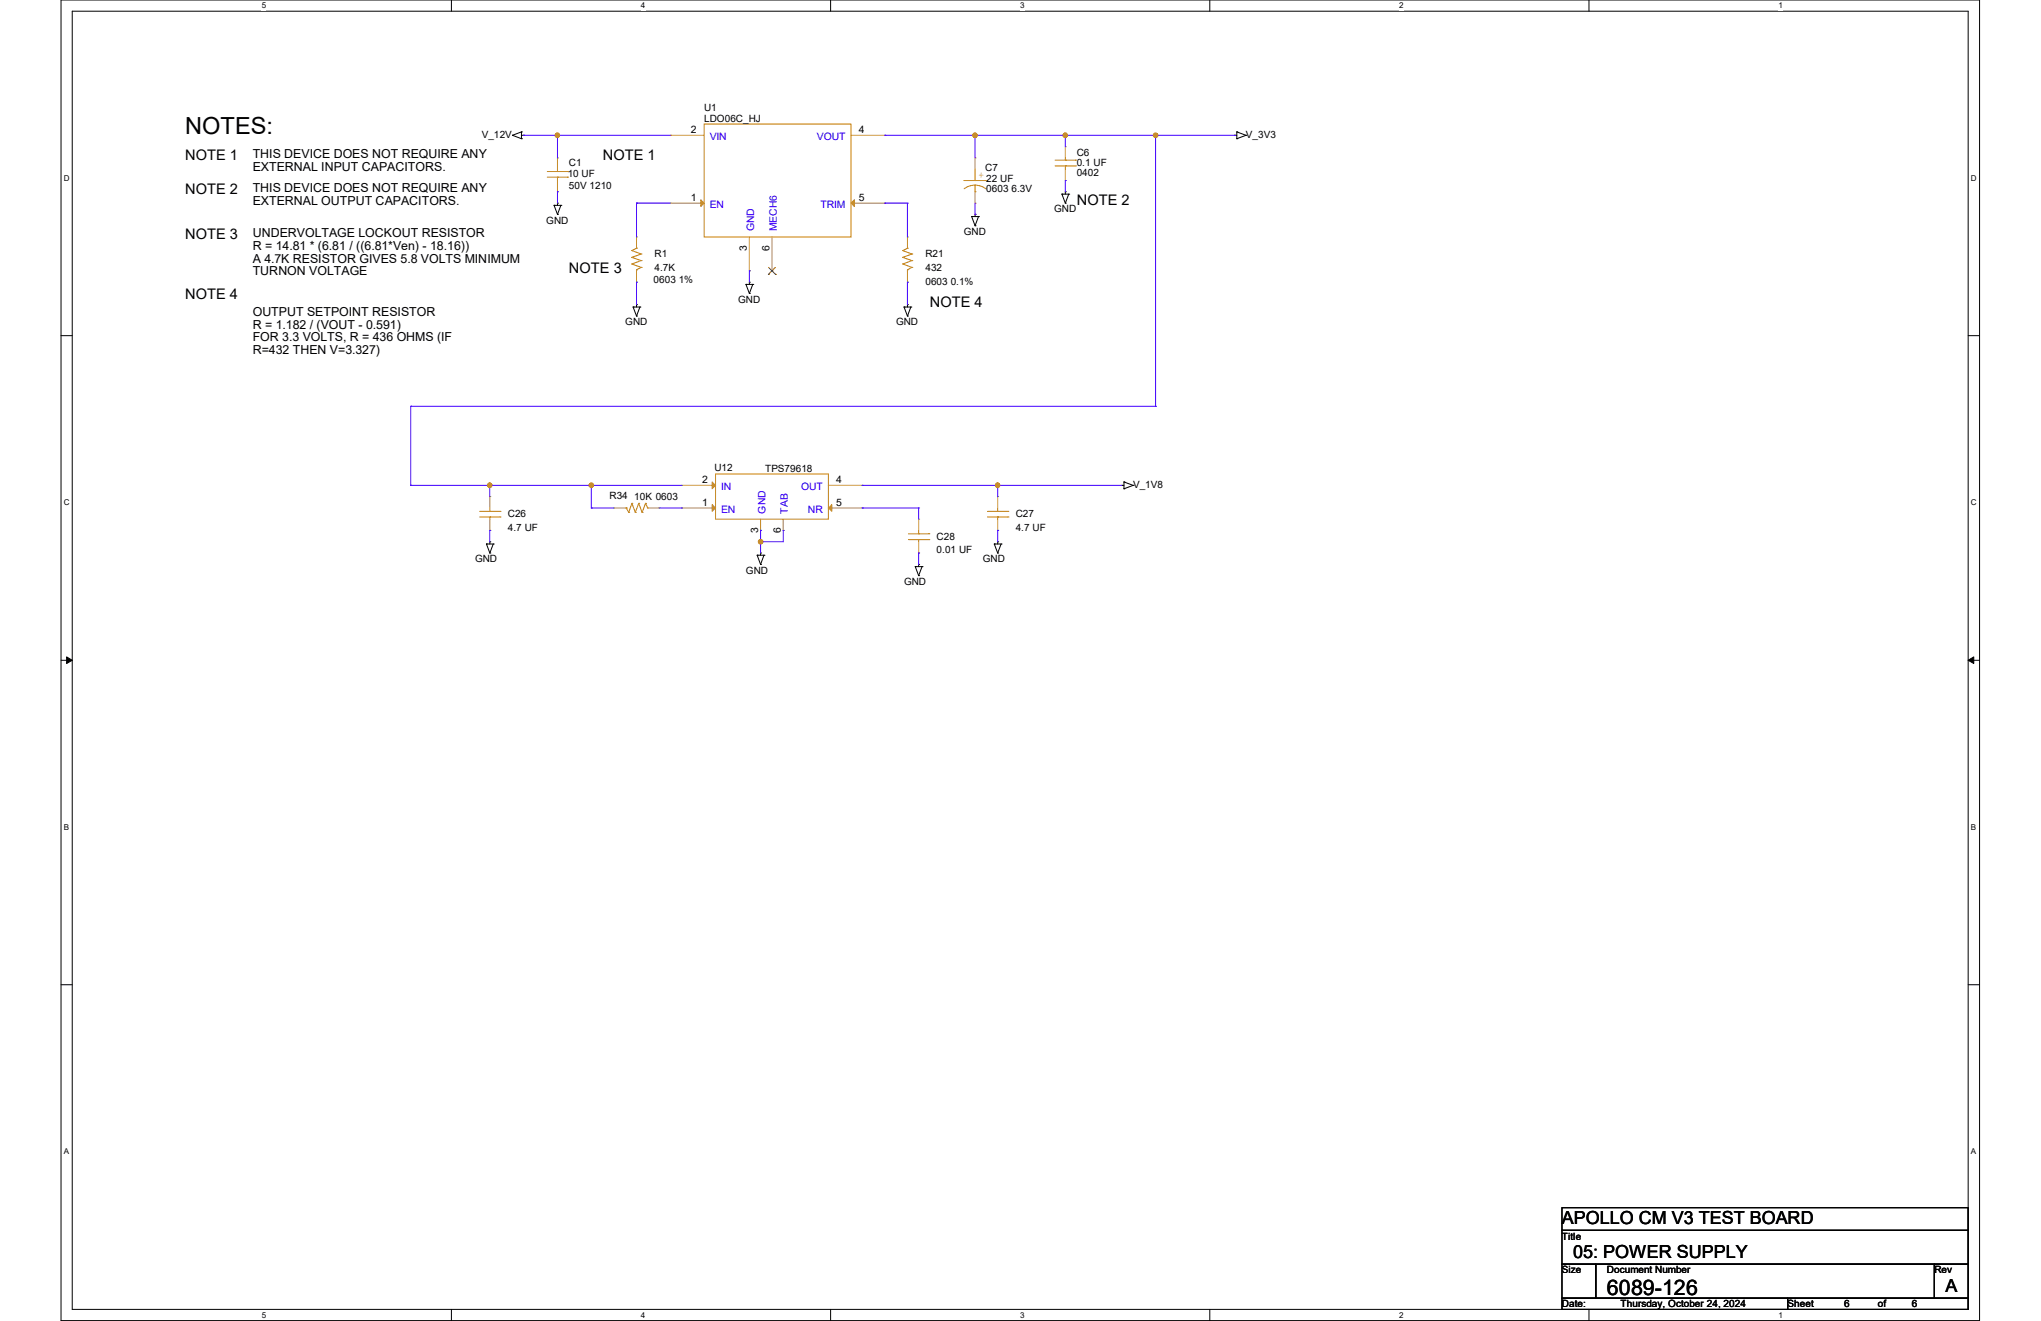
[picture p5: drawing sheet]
<svg xmlns="http://www.w3.org/2000/svg" width="432mm" height="279mm" viewBox="0 0 432 279" stroke-linecap="round" stroke-linejoin="round" font-family="sans-serif">
<path d="M12.9 0h405.9v279.3h-405.9zM15.3 2.4h401.1v274.5h-401.1z" fill="none" stroke="#000" stroke-width=".21"/>
<g fill="#fff">
<path d="M55.4 .3h.9v1.9h-.9z"/>
<path d="M55.4 277.2h.9v1.9h-.9z"/>
</g>
<path d="M95.5 0v2.4M95.5 276.9v2.4" fill="none" stroke="#000" stroke-width=".21"/>
<g fill="#fff">
<path d="M135.6 .3h.9v1.9h-.9z"/>
<path d="M135.6 277.2h.9v1.9h-.9z"/>
</g>
<path d="M175.7 0v2.4M175.7 276.9v2.4" fill="none" stroke="#000" stroke-width=".21"/>
<g fill="#fff">
<path d="M215.8 .3h.9v1.9h-.9z"/>
<path d="M215.8 277.2h.9v1.9h-.9z"/>
</g>
<path d="M255.9 0v2.4M255.9 276.9v2.4" fill="none" stroke="#000" stroke-width=".21"/>
<g fill="#fff">
<path d="M296 .3h1v1.9h-1z"/>
<path d="M296 277.2h1v1.9h-1z"/>
</g>
<path d="M336.2 0v2.4M336.2 276.9v2.4" fill="none" stroke="#000" stroke-width=".21"/>
<g fill="#fff">
<path d="M376.3 .3h.9v1.9h-.9z"/>
<path d="M376.3 277.2h.9v1.9h-.9z"/>
<path d="M13.5 36.7h1.2v1.9h-1.2z"/>
<path d="M417 36.7h1.2v1.9h-1.2z"/>
<path d="M13.5 105.3h1.2v1.9h-1.2z"/>
<path d="M417 105.3h1.2v1.9h-1.2z"/>
</g>
<path d="M12.9 71h2.4M416.4 71h2.4" fill="none" stroke="#000" stroke-width=".21"/>
<g fill="#fff">
<path d="M13.5 173.9h1.1v2h-1.1z"/>
<path d="M417 173.9h1.1v2h-1.1z"/>
</g>
<path d="M12.9 139.7h2.4M416.4 139.7h2.4" fill="none" stroke="#000" stroke-width=".21"/>
<path d="M14.1 138.9l1.2 .8-1.2 .6zM416.4 139.7l1.2-.8v1.4z" fill="#000" stroke="#000" stroke-width=".21"/>
<g fill="#fff">
<path d="M13.5 242.6h1.1v1.9h-1.1z"/>
<path d="M417 242.6h1.1v1.9h-1.1z"/>
</g>
<g fill="none" stroke="#000" stroke-width=".21">
<path d="M108.4 28.6h.1M108.4 28.6l1.9 .7M110.3 27.9h.1M110.3 29.3h.1M110.3 28.6h.5M110.3 27.9v1.4M110.3 27.9l-1.9 .7M110.8 28.6h.1M261.2 28.6h.1M261.2 28.6h.5M261.7 27.9h.1M261.7 29.3h.1"/>
<path d="M261.7 27.9v1.4M261.7 27.9l1.9 .7M263.6 28.6h.1M263.6 28.6l-1.9 .7M117.2 43.4h.1M117.2 43.4h1.5M117.2 43.4l.7 1.9M117.9 43h.1M117.9 45.3h.1M117.9 43v.4M118.7 43.4h.1M118.7 43.4l-.8 1.9"/>
<path d="M158.5 59.7h.1M158.5 59.7v.5M205.6 45.8h.1M205.6 45.8h1.4M205.6 45.8l.7 2M206.3 45.3h.1M206.3 47.8h.1M206.3 45.3v.5M207 45.8h.1M207 45.8l-.7 2M224.7 41.1h.1M224.7 41.1h1.4"/>
<path d="M224.7 41.1l.7 1.9M225.4 40.6h.1M225.4 43h.1M225.4 40.6v.5M226.1 41.1h.1M226.1 41.1l-.7 1.9M133.9 64.9h.1M133.9 64.9h1.5M133.9 64.9l.8 1.9M134.7 64.4h.1M134.7 66.8h.1M134.7 64.4v.5"/>
<path d="M135.4 64.9h.1M135.4 64.9l-.7 1.9M157.8 60.2h.1M157.8 60.2h1.5M157.8 60.2l.7 1.9M158.5 62.1h.1M159.3 60.2h.1M159.3 60.2l-.8 1.9M191.3 64.9h.1M191.3 64.9h1.4M191.3 64.9l.7 1.9M192 64.4h.1"/>
<path d="M192 66.8h.1M192 64.4v.5M192.7 64.9h.1M192.7 64.9l-.7 1.9M102.9 115.1h.1M102.9 115.1h1.5M102.9 115.1l.7 1.9M103.6 114.6h.1M103.6 117h.1M103.6 114.6v.5M104.4 115.1h.1M104.4 115.1l-.8 1.9"/>
<path d="M160.2 117.4h.1M160.2 117.4h1.4M160.2 117.4l.7 2M160.9 117h.1M160.9 119.4h.1M160.9 117v.4M161.6 117.4h.1M161.6 117.4l-.7 2M193.6 119.8h.1M193.6 119.8h1.5M193.6 119.8l.8 2M194.4 119.4h.1"/>
<path d="M194.4 119.4v.4M195.1 119.8h.1M195.1 119.8l-.7 2M210.4 115.1h.1M210.4 115.1h1.4M210.4 115.1l.7 1.9M211.1 114.6h.1M211.1 117h.1M211.1 114.6v.5M211.8 115.1h.1M211.8 115.1l-.7 1.9M237.3 102.7h.1"/>
<path d="M237.3 102.7h.5M237.8 101.9h.1M237.8 103.4h.1M237.8 101.9v1.5M237.8 101.9l1.9 .8M239.7 102.7h.1M239.7 102.7l-1.9 .7M194.4 121.8h.1M12.9 208.3h2.4M416.4 208.3h2.4M330.5 255.4h85.9v4.8h-85.9zM330.5 260.2h85.9v7.2h-85.9z"/>
<path d="M330.5 267.4h7.1v7.2h-7.1zM330.5 274.6h47.7v2.3h-47.7zM337.6 267.4h71.6v7.2h-71.6zM378.2 274.6h38.2v2.3h-38.2zM409.2 267.4h7.2v7.2h-7.2z"/>
</g>
<g fill="none" stroke="#cc8006" stroke-width=".21">
<path d="M115.8 37.5h4.3M115.8 36.3h4.3M117.9 36.3h.1M117.9 37.5h.1M117.9 35.8v.5M117.9 37.5v.7M120.1 37.5h.1M120.1 36.3h.1M149 26.2h31v23.9h-31zM203.9 38.2h4.8M206.3 38.2h.1M206.3 39.2l1.4 .3 .9 .4"/>
<path d="M206.3 39.2l-1 .1-1.3 .6M206.3 35.8v2.4M206.3 39.2v1.4M208.7 38.2h.1M223.2 35.1h4.3M223.2 33.9h4.3M225.4 33.9h.1M225.4 35.1h.1M225.4 33.4v.5M225.4 35.1v.7M227.5 35.1h.1M227.5 33.9h.1"/>
<path d="M133.7 55.8h.1M133.7 54.4h.1M133.7 53h.1M133.7 55.8l1.9 .8M133.7 54.4l1.9 .7M133.7 53l1.9 .7M134.7 52.5h.1M134.7 57.1h.1M134.7 52.5l-1 .5M134.7 57.1v.2M135.6 56.6h.1M135.6 55.1h.1"/>
<path d="M135.6 53.7h.1M135.6 56.6l-.9 .5M135.6 55.1l-1.9 .7M135.6 53.7l-1.9 .7M191 55.8h.1M191 54.4h.1M191 53h.1M191 55.8l1.9 .8M191 54.4l1.9 .7M191 53l1.9 .7M192 52.5h.1M192 57.1h.1"/>
<path d="M192 52.5l-1 .5M192 57.1v.2M192.9 56.6h.1M192.9 55.1h.1M192.9 53.7h.1M192.9 56.6l-.9 .5M192.9 55.1l-1.9 .7M192.9 53.7l-1.9 .7M206.3 40.6h.1M101.5 108.2h4.3M101.5 109.3h4.3M103.6 109.3h.1"/>
<path d="M103.6 108.2h.1M103.6 107.4v.8M103.6 109.3v.5M105.8 108.2h.1M105.8 109.3h.1M132.3 107.4h.2M132.5 107.4h.1M132.5 107.4l.5 1M133 108.4h.1M133.7 106.5h.1M133.7 106.5l-.7 1.9M133.7 106.5l.7 1.9"/>
<path d="M134.4 108.4h.1M135.1 106.5h.1M135.1 106.5l-.7 1.9M135.1 106.5l.7 1.9M135.8 108.4h.1M136.6 106.5h.1M136.6 106.5l-.8 1.9M136.6 106.5l.4 .9M137 107.4h.1M151.4 100.2h23.9v9.6h-23.9zM192.2 112.9h4.3M192.2 114.1h4.3"/>
<path d="M194.4 114.1h.1M194.4 112.9h.1M194.4 112.2v.7M194.4 114.1v.5M196.5 112.9h.1M196.5 114.1h.1M208.9 108.2h4.3M208.9 109.3h4.3M211.1 109.3h.1M211.1 108.2h.1M211.1 107.4v.8M211.1 109.3v.5"/>
<path d="M213.2 108.2h.1M213.2 109.3h.1"/>
</g>
<g fill="none" stroke="#a84" stroke-width=".21">
<path d="M117.9 33.4h.1M117.9 33.4v2.4M117.9 38.2v2.4M141.8 28.6h.1M141.8 28.6h7.2M180 28.6h7.2M187.2 28.6h.1M206.3 33.4h.1M206.3 33.4v2.4M225.4 31h.1M225.4 38.2h.1M225.4 31v2.4"/>
<path d="M225.4 35.8v2.4M117.9 40.6h.1M134.7 50.1h.1M134.7 59.7h.1M134.7 50.1v2.4M134.7 57.3v2.4M141.8 43h.1M141.8 43h7.2M158.5 57.3h.1M158.5 50.1v7.2M163.3 57.3h.1M163.3 50.1v7.2"/>
<path d="M180 43h7.2M187.2 43h.1M192 50.1h.1M192 59.7h.1M192 50.1v2.4M192 57.3v2.4M206.3 43h.1M206.3 40.6v2.4M103.6 112.2h.1M103.6 105h.1M103.6 105v2.4M103.6 109.8v2.4"/>
<path d="M129.9 107.4h.1M129.9 107.4h2.4M137 107.4h2.4M139.4 107.4h.1M144.2 107.4h.1M144.2 102.7h.1M144.2 107.4h7.2M144.2 102.7h7.2M160.9 112.2h.1M160.9 109.8v2.4M165.7 112.2h.1M165.7 109.8v2.4"/>
<path d="M175.3 107.4h7.1M175.3 102.7h7.1M182.4 102.7h.1M182.4 107.4h.1M194.4 117h.1M194.4 109.8h.1M194.4 109.8v2.4M194.4 114.6v2.4M211.1 112.2h.1M211.1 105h.1M211.1 105v2.4M211.1 109.8v2.4"/>
</g>
<g fill="#a84" stroke="#a84" stroke-width=".21">
<path d="M148.3 42.2l.7 .8-.7 .7z"/>
<path d="M180 43l.8-.8v1.5z"/>
<path d="M150.7 106.7l.7 .7-.7 .8z"/>
<path d="M150.7 101.9l.7 .8-.7 .7z"/>
<path d="M176 106.7v1.5l-.7-.8z"/>
</g>
<path d="M162.6 58h.1M162.6 56.6l1.5 1.4M164 56.6l-1.4 1.4M164.1 58h.1" fill="none" stroke="#804000" stroke-width=".21"/>
<g fill="none" stroke="#4200ff" stroke-width=".21">
<path d="M110.8 28.6h.1M110.8 28.6h31M117.9 28.6h.1M117.9 28.6v4.8M187.2 28.6h.1M187.2 28.6h74M206.3 28.6h.1M206.3 28.6v4.8M225.4 28.6h.1M225.4 38.2h.1M225.4 28.6v2.4M225.4 38.2v2.4"/>
<path d="M244.5 28.6h.1M244.5 28.6v57.3M261.2 28.6h.1M117.9 40.6h.1M117.9 40.6v2.4M134.7 43h.1M134.7 59.7h.1M134.7 43h7.1M134.7 43v7.1M134.7 59.7v4.7M158.5 57.3h.1M158.5 57.3v2.4"/>
<path d="M187.2 43h.1M187.2 43h4.8M192 43h.1M192 59.7h.1M192 43v7.1M192 59.7v4.7M206.3 45.3h.1M206.3 43v2.3M86.9 85.9h.1M86.9 85.9h157.6M86.9 85.9v16.8M244.5 85.9h.1"/>
<path d="M86.9 102.7h.1M86.9 102.7h57.3M103.6 102.7h.1M103.6 112.2h.1M103.6 102.7v2.3M103.6 112.2v2.4M125.1 102.7h.1M125.1 107.4h.1M125.1 102.7v4.7M125.1 107.4h4.8M139.4 107.4h4.8M144.2 107.4h.1"/>
<path d="M160.9 112.2h.1M160.9 114.6h.1M160.9 112.2v4.8M165.7 112.2h.1M165.7 112.2v2.4h-4.8M182.4 102.7h.1M182.4 107.4h.1M182.4 102.7h54.9M182.4 107.4h12M194.4 107.4h.1M194.4 117h.1M194.4 107.4v2.4"/>
<path d="M194.4 117v2.4M211.1 102.7h.1M211.1 112.2h.1M211.1 102.7v2.3M211.1 112.2v2.4"/>
</g>
<g fill="#f00" stroke="#f00" stroke-width=".21">
<circle cx="117.9" cy="28.6" r=".46"/>
<circle cx="225.4" cy="28.6" r=".46"/>
<circle cx="206.3" cy="28.6" r=".46"/>
<circle cx="125.1" cy="102.6" r=".46"/>
<circle cx="103.6" cy="102.6" r=".46"/>
<circle cx="211" cy="102.6" r=".46"/>
<circle cx="160.9" cy="114.6" r=".46"/>
<circle cx="244.5" cy="28.6" r=".46"/>
</g>
<text font-size="5" x="39.2" y="28.4">NOTES:</text>
<text font-size="4.5" x="340" y="273.9">6089-126</text>
<g font-size="3.8">
<text x="330.5" y="258.8">APOLLO CM V3 TEST BOARD</text>
<text x="332.8" y="266">05: POWER SUPPLY</text>
<text x="411.6" y="273.2">A</text>
</g>
<g font-size="3.1">
<text x="39.2" y="33.8">NOTE 1</text>
<text x="127.5" y="33.8">NOTE 1</text>
<text x="39.2" y="41">NOTE 2</text>
<text x="227.8" y="43.3">NOTE 2</text>
<text x="39.2" y="50.5">NOTE 3</text>
<text x="120.4" y="57.7">NOTE 3</text>
<text x="39.2" y="63.2">NOTE 4</text>
<text x="196.7" y="64.9">NOTE 4</text>
</g>
<g font-size="2.6">
<text x="53.5" y="33.4">THIS DEVICE DOES NOT REQUIRE ANY</text>
<text x="53.5" y="40.6">THIS DEVICE DOES NOT REQUIRE ANY</text>
<text x="53.5" y="36.1">EXTERNAL INPUT CAPACITORS.</text>
<text x="53.5" y="43.3">EXTERNAL OUTPUT CAPACITORS.</text>
<text x="53.5" y="50.1">UNDERVOLTAGE LOCKOUT RESISTOR</text>
<text x="53.5" y="52.8">R = 14.81 * (6.81 / ((6.81*Ven) - 18.16))</text>
<text x="53.5" y="55.5">A 4.7K RESISTOR GIVES 5.8 VOLTS MINIMUM</text>
<text x="53.5" y="58.3">TURNON VOLTAGE</text>
<text x="53.5" y="66.8">OUTPUT SETPOINT RESISTOR</text>
<text x="53.5" y="69.5">R = 1.182 / (VOUT - 0.591)</text>
<text x="53.5" y="72.2">FOR 3.3 VOLTS, R = 436 OHMS (IF</text>
<text x="53.5" y="74.9">R=432 THEN V=3.327)</text>
</g>
<g font-size="2.2">
<text x="146.1" y="28.1">2</text>
<text x="181.7" y="28.1">4</text>
<text x="146.1" y="42.5">1</text>
<text x="181.7" y="42.5">5</text>
<text x="158" y="53" transform="rotate(-90 158 53)">3</text>
<text x="162.8" y="53" transform="rotate(-90 162.8 53)">6</text>
<text x="148.5" y="106.9">1</text>
<text x="148.5" y="102.1">2</text>
<text x="176.9" y="102.1">4</text>
<text x="176.9" y="106.9">5</text>
<text x="160.4" y="112.7" transform="rotate(-90 160.4 112.7)">3</text>
<text x="165.2" y="112.7" transform="rotate(-90 165.2 112.7)">6</text>
</g>
<g font-size="2.2" fill="#00c">
<text x="150.2" y="29.6">VIN</text>
<text x="172.8" y="29.6">VOUT</text>
<text x="150.2" y="44">EN</text>
<text x="173.6" y="44">TRIM</text>
<text x="159.6" y="48.9" transform="rotate(-90 159.6 48.9)">GND</text>
<text x="164.3" y="48.9" transform="rotate(-90 164.3 48.9)">MECH6</text>
<text x="152.6" y="103.7">IN</text>
<text x="169.5" y="103.7">OUT</text>
<text x="152.6" y="108.5">EN</text>
<text x="161.9" y="108.6" transform="rotate(-90 161.9 108.6)">GND</text>
<text x="166.7" y="108.6" transform="rotate(-90 166.7 108.6)">TAB</text>
<text x="170.9" y="108.5">NR</text>
</g>
<g font-size="2.1">
<text x="149" y="23.4">U1</text>
<text x="101.9" y="29.2">V_12V</text>
<text x="149" y="25.8">LDO06C_HJ</text>
<text x="263.6" y="29.2">V_3V3</text>
<text x="120.4" y="35.1">C1</text>
<text x="227.8" y="33">C6</text>
<text x="227.8" y="35.1">0.1 UF</text>
<text x="120.1" y="37.5">10 UF</text>
<text x="120.4" y="39.9">50V 1210</text>
<text x="208.4" y="36.1">C7</text>
<text x="208.7" y="38.5">22 UF</text>
<text x="208.7" y="40.6">0603 6.3V</text>
<text x="227.8" y="37.3">0402</text>
<text x="115.6" y="47.3">GND</text>
<text x="223" y="44.9">GND</text>
<text x="203.9" y="49.7">GND</text>
<text x="138.3" y="59.9">0603 1%</text>
<text x="138.5" y="54.4">R1</text>
<text x="138.5" y="57.3">4.7K</text>
<text x="195.8" y="54.4">R21</text>
<text x="195.8" y="57.3">432</text>
<text x="156.2" y="64">GND</text>
<text x="195.8" y="60.2">0603 0.1%</text>
<text x="132.3" y="68.8">GND</text>
<text x="189.6" y="68.8">GND</text>
<text x="151.1" y="99.6">U12</text>
<text x="161.9" y="99.8">TPS79618</text>
<text x="128.9" y="105.5">R34</text>
<text x="134.2" y="105.8">10K 0603</text>
<text x="239.7" y="103.2">V_1V8</text>
<text x="107.4" y="109.4">C26</text>
<text x="107.4" y="112.2">4.7 UF</text>
<text x="214.9" y="109.4">C27</text>
<text x="214.9" y="112.2">4.7 UF</text>
<text x="100.5" y="118.9">GND</text>
<text x="198.2" y="114.1">C28</text>
<text x="198.2" y="117">0.01 UF</text>
<text x="207.9" y="118.9">GND</text>
<text x="157.8" y="121.3">GND</text>
<text x="191.3" y="123.7">GND</text>
<text x="330.5" y="262.2">Title</text>
<text x="330.5" y="269.3">Size</text>
<text x="340" y="269.3">Document Number</text>
<text x="409.2" y="269.3">Rev</text>
<text x="330.5" y="276.5">Date:</text>
<text x="342.9" y="276.5">Thursday, October 24, 2024</text>
<text x="378.2" y="276.5">Sheet</text>
<text x="390.1" y="276.5">6</text>
<text x="397.3" y="276.5">of</text>
<text x="404.4" y="276.5">6</text>
</g>
<text font-size="2.1" fill="#cc8006" x="207" y="37.7">+</text>
<g font-size="1.7">
<text x="55.4" y="1.8">5</text>
<text x="135.6" y="1.8">4</text>
<text x="215.8" y="1.8">3</text>
<text x="296" y="1.8">2</text>
<text x="376.3" y="1.8">1</text>
<text x="13.5" y="38.2">D</text>
<text x="417" y="38.2">D</text>
<text x="13.5" y="106.8">C</text>
<text x="417" y="106.8">C</text>
<text x="13.5" y="175.5">B</text>
<text x="417" y="175.5">B</text>
<text x="13.5" y="244.1">A</text>
<text x="417" y="244.1">A</text>
<text x="55.4" y="278.7">5</text>
<text x="135.6" y="278.7">4</text>
<text x="215.8" y="278.7">3</text>
<text x="296" y="278.7">2</text>
<text x="376.3" y="278.7">1</text>
</g>
</svg>
